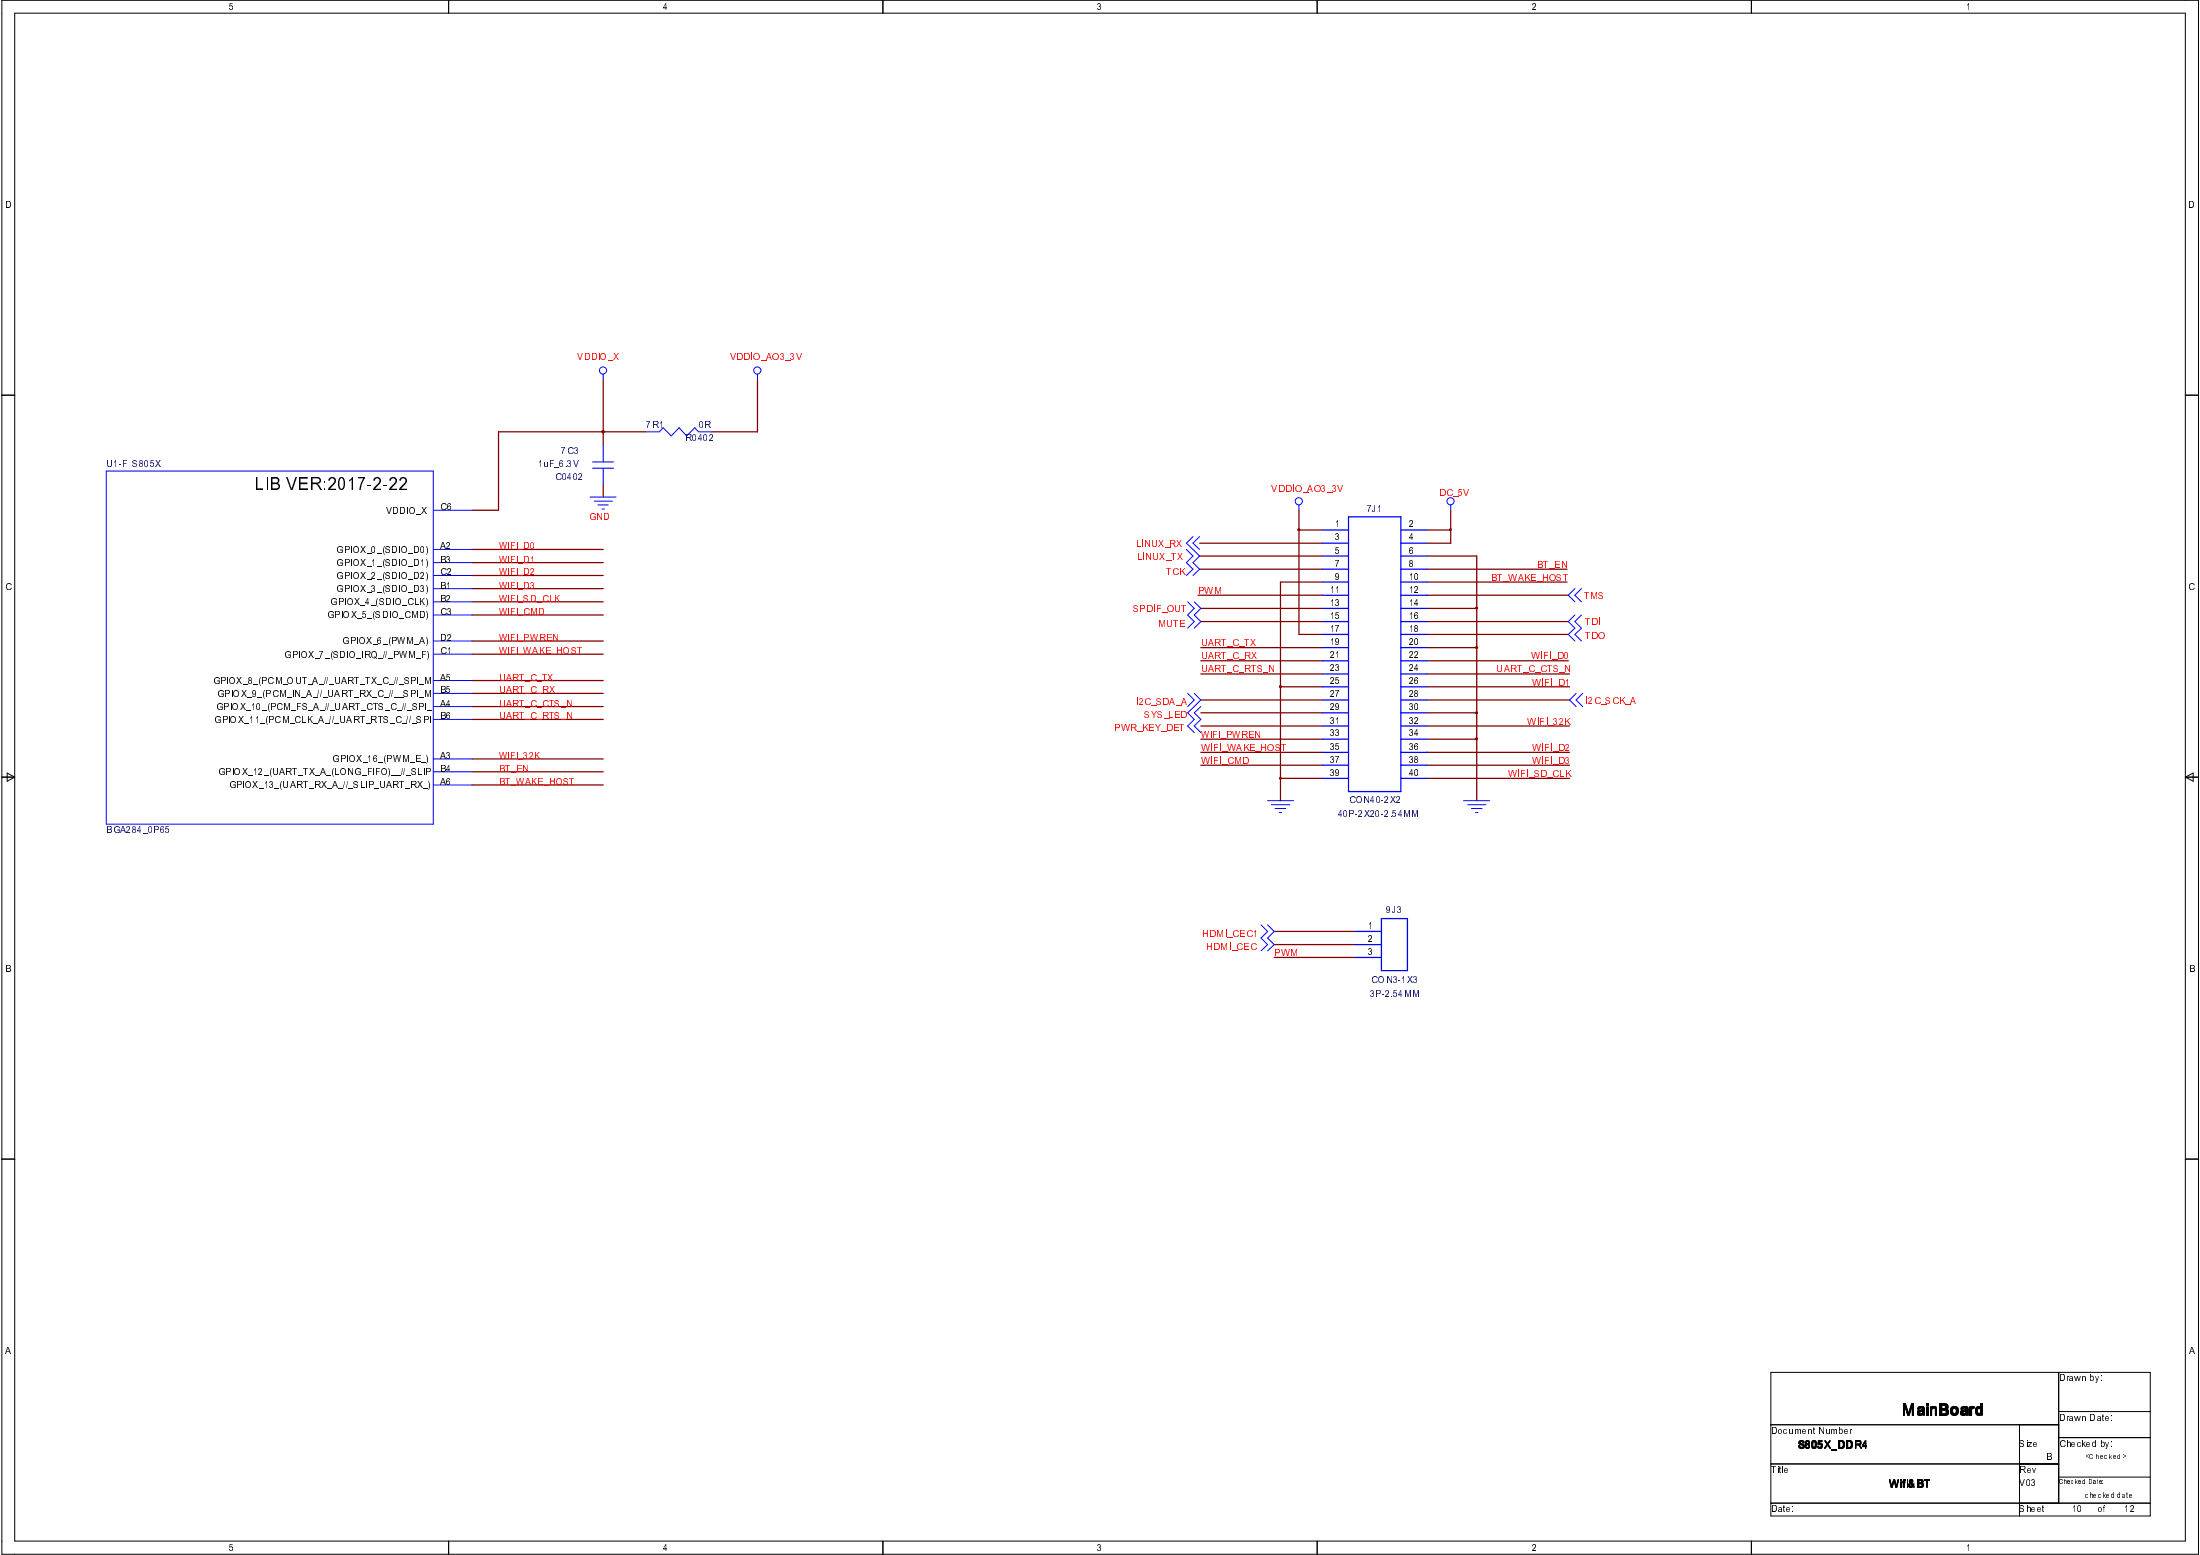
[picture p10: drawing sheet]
<svg xmlns="http://www.w3.org/2000/svg" width="297mm" height="210mm" viewBox="0 0 297 210" stroke-linecap="round" stroke-linejoin="round" font-family="sans-serif">
<g fill="none" stroke="#800000" stroke-width=".17">
<path d="M81.4 58.3h.1M81.4 51.2v8.8M87.2 58.3h-19.9v10.6h-3.5M102.3 51.2v7.1h-6.2M63.8 79.5h17.6M63.8 77.7h17.6M63.8 75.9h17.6M63.8 74.2h17.6M81.4 65.4v1.7M162 73.3h16.6M162 75.1h16.6M162 76.8h16.6"/>
<path d="M175.4 68.9v16.7h3.2M175.4 71.5h3.2M178.6 78.6h-5.7v29.5M192.7 71.5h3.2M192.7 78.6h18.9M192.7 75.1h6.7v33M192.7 76.8h18.9M195.9 68.9v4.4h-3.2M63.8 81.2h17.6M63.8 86.5h17.6M63.8 97.1h17.6M63.8 91.9h17.6"/>
<path d="M63.8 88.3h17.6M63.8 93.6h17.6M63.8 95.4h17.6M63.8 83h17.6M161.8 80.3h16.8M162.1 99.8h16.5M162.1 82.1h16.5M162.1 87.4h16.5M162.1 96.2h16.5M162.1 83.9h16.5M162.1 89.2h16.5M162.1 91h16.5"/>
<path d="M162.1 94.5h16.5M162.1 98h16.5M172.9 92.7h5.7M192.7 85.6h19M192.7 92.7h19.2M192.7 99.8h6.7M192.7 82.1h6.7M192.7 87.4h6.7M192.7 96.2h6.7M192.7 80.3h19M192.7 83.9h19M192.7 89.2h19"/>
<path d="M192.7 91h19.2M192.7 94.5h19.2M192.7 98h19.2M63.8 102.4h17.6M63.8 104.2h17.6M63.8 106h17.6M162.1 101.6h16.5M162.1 103.3h16.5M172.9 105.1h5.7M192.7 105.1h19.2M192.7 101.6h19.2M192.7 103.3h19.2"/>
<path d="M172 125.7h11M172 127.5h11M172 129.2h11"/>
</g>
<path d="M81.3 58.2h.2v.2h-.2z" fill-rule="evenodd" fill="#800000"/>
<path d="M81.3 58.2h.2v.2h-.2z" fill="none" stroke="#800000" stroke-width=".14"/>
<path d="M175.2 71.4h.3v.1l-.2 .1h-.1z" fill-rule="evenodd" fill="#800000"/>
<path d="M175.2 71.4h.3v.1l-.2 .1h-.1z" fill="none" stroke="#800000" stroke-width=".14"/>
<path d="M195.7 71.4h.2v.2h-.2z" fill-rule="evenodd" fill="#800000"/>
<path d="M195.7 71.4h.2v.2h-.2z" fill="none" stroke="#800000" stroke-width=".14"/>
<path d="M172.8 92.6h.2v.1l-.1 .1h-.1z" fill-rule="evenodd" fill="#800000"/>
<path d="M172.8 92.6h.2v.1l-.1 .1h-.1z" fill="none" stroke="#800000" stroke-width=".14"/>
<path d="M172.8 105h.2v.2h-.2z" fill-rule="evenodd" fill="#800000"/>
<path d="M172.8 105h.2v.2h-.2z" fill="none" stroke="#800000" stroke-width=".14"/>
<path d="M199.2 99.6h.3v.1l-.2 .2-.1-.1z" fill-rule="evenodd" fill="#800000"/>
<path d="M199.2 99.6h.3v.1l-.2 .2-.1-.1z" fill="none" stroke="#800000" stroke-width=".14"/>
<path d="M199.2 82h.3v.1l-.2 .1h-.1z" fill-rule="evenodd" fill="#800000"/>
<path d="M199.2 82h.3v.1l-.2 .1h-.1z" fill="none" stroke="#800000" stroke-width=".14"/>
<path d="M199.2 87.3h.3v.1l-.2 .1h-.1z" fill-rule="evenodd" fill="#800000"/>
<path d="M199.2 87.3h.3v.1l-.2 .1h-.1z" fill="none" stroke="#800000" stroke-width=".14"/>
<path d="M199.2 96.1h.3v.1l-.2 .2-.1-.1z" fill-rule="evenodd" fill="#800000"/>
<path d="M199.2 96.1h.3v.1l-.2 .2-.1-.1z" fill="none" stroke="#800000" stroke-width=".14"/>
<path d="M81.3 58.2h.2v.2h-.2z" fill-rule="evenodd" fill="#800000"/>
<path d="M81.3 58.2h.2v.2h-.2z" fill="none" stroke="#800000" stroke-width=".14"/>
<g fill="none" stroke="#00f" stroke-width=".14">
<path d="M81.4 50.5v.7M87.2 58.3h1.8l.5-.6 1.1 1.1 1.1-1.1 1 1.1 1.1-1.1 .5 .6h1.8M102.3 50.5v.7M14.3 63.6h44.2v47.7h-44.2zM58.5 74.2h5.3M58.5 75.9h5.3M58.5 77.7h5.3M58.5 79.5h5.3M58.5 68.9h5.3M79.7 67.1h3.5M80 62.4h2.8M80 63.2h2.8"/>
<path d="M80.2 67.6h2.5M80.7 68.2h1.4M81.3 68.7h.3M81.4 60v2.4M81.4 63.2v2.2M160.2 74.2l.9 .9-.9 .8 .9 .9-.9 .9M161.1 72.4l-.9 .9 1.8 1.8-.9 .8 .9 .9-.9 .9M162 72.4l-.9 .9 .9 .9M175.4 68.2v.7M195.9 68.2v.7M212.6 79.5l-.9 .8 .9 .9M213.5 79.5l-.9 .8 .9 .9"/>
<path d="M58.5 91.9h5.3M58.5 93.6h5.3M58.5 95.4h5.3M58.5 97.1h5.3M58.5 81.2h5.3M58.5 83h5.3M58.5 86.5h5.3M58.5 88.3h5.3M160.4 81.2l.8 .9-.8 .9 .8 .9-.8 .9M160.4 93.6l.8 .9-.8 .9M161.2 81.2l.9 .9-.9 .9 .9 .9-.9 .9M161.2 93.6l.9 .9-1.7 1.7 .8 .9-.8 .9 .8 .9"/>
<path d="M162.1 95.4l-.9 .8 .9 .9-.9 .9 .9 .9M212.6 83l-.9 .9 .9 .9-.9 .8 .9 .9M212.8 93.6l-.9 .9 .9 .9M213.5 83l-.9 .9 .9 .9-.9 .8 .9 .9M213.7 93.6l-.9 .9 .9 .9M58.5 104.2h5.3M58.5 106h5.3M58.5 102.4h5.3M171.2 108.1h3.5M171.7 108.6h2.5M172.2 109.1h1.4M172.7 109.7h.4"/>
<path d="M197.6 108.1h3.5M198.2 108.6h2.4M198.7 109.1h1.4M199.2 109.7h.4M170.3 124.8l.9 .9-.9 .9 .9 .9-.9 .9M171.2 124.8l.8 .9-.8 .9 .8 .9-.8 .9"/>
<circle cx="81.4" cy="50" r=".49"/>
<circle cx="102.3" cy="50" r=".49"/>
<circle cx="175.4" cy="67.7" r=".49"/>
<circle cx="195.9" cy="67.7" r=".49"/>
</g>
<g fill="none" stroke="#00f" stroke-width=".17">
<path d="M178.6 71.5h3.5M178.6 73.3h3.5M178.6 75.1h3.5M178.6 76.8h3.5M178.6 78.6h3.5M182.1 69.8h7v37h-7zM189.1 71.5h3.6M189.1 73.3h3.6M189.1 75.1h3.6M189.1 76.8h3.6M189.1 78.6h3.6M178.6 80.3h3.5"/>
<path d="M178.6 82.1h3.5M178.6 83.9h3.5M178.6 85.6h3.5M178.6 87.4h3.5M178.6 89.2h3.5M178.6 91h3.5M178.6 92.7h3.5M178.6 94.5h3.5M178.6 96.2h3.5M178.6 98h3.5M178.6 99.8h3.5M189.1 80.3h3.6"/>
<path d="M189.1 82.1h3.6M189.1 83.9h3.6M189.1 85.6h3.6M189.1 87.4h3.6M189.1 89.2h3.6M189.1 91h3.6M189.1 92.7h3.6M189.1 94.5h3.6M189.1 96.2h3.6M189.1 98h3.6M189.1 99.8h3.6M178.6 101.6h3.5"/>
<path d="M178.6 103.3h3.5M178.6 105.1h3.5M189.1 101.6h3.6M189.1 103.3h3.6M189.1 105.1h3.6M183 125.7h3.5M183 127.5h3.5M183 129.2h3.5M186.5 124h3.5v7h-3.5z"/>
</g>
<g fill="none" stroke="#000" stroke-width=".14">
<path d="M.3 0h296.5v209.8h-296.5zM2 1.8h293.1v206.2h-293.1zM60.6 0v1.8M119.2 0v1.8M177.8 0v1.8M236.5 0v1.8M.3 53.3h1.7M295.1 53.3h1.7M.3 104.9h1.7M1 104.4l1 .5-1 .6zM295.1 104.9h1.7M295.1 104.9l1-.5v1.1z"/>
<path d="M.3 156.5h1.7M295.1 156.5h1.7M239.1 185.3h51.2v19.3h-51.2zM239.1 197.6h38.9M239.1 192.3h38.9M272.7 192.3v12.3M278 185.3v17.6M278 194.1h12.3M278 190.5h12.3M278 199.4h12.3M60.6 208v1.8M119.2 208v1.8"/>
<path d="M177.8 208v1.8M236.5 208v1.8M239.1 202.9h51.2"/>
</g>
<text font-size="2.4" x="34.4" y="66.1">LIB VER:2017-2-22</text>
<text font-size="2.2" x="256.8" y="191.1">MainBoard</text>
<g font-size="1.5">
<text x="242.7" y="195.5">S805X_DDR4</text>
<text x="255" y="200.9">Wifi&amp;BT</text>
</g>
<g font-size="1.3">
<text x="30.9" y="1.4">5</text>
<text x="89.5" y="1.4">4</text>
<text x="148.2" y="1.4">3</text>
<text x="206.8" y="1.4">2</text>
<text x="265.4" y="1.4">1</text>
<text x=".7" y="28">D</text>
<text x="295.5" y="28">D</text>
<text x="52.1" y="69.3">VDDIO_X</text>
<text x="59.4" y="68.9">C6</text>
<text x="180.3" y="71.2">1</text>
<text x="190.2" y="71.2">2</text>
<text x="45.4" y="74.6">GPIOX_0_(SDIO_D0)</text>
<text x="45.4" y="76.4">GPIOX_1_(SDIO_D1)</text>
<text x="59.4" y="74.2">A2</text>
<text x="59.4" y="75.9">B3</text>
<text x="59.4" y="77.7">C2</text>
<text x="180.3" y="72.9">3</text>
<text x="180.3" y="74.7">5</text>
<text x="180.3" y="76.5">7</text>
<text x="190.2" y="72.9">4</text>
<text x="190.2" y="74.7">6</text>
<text x="190.2" y="76.5">8</text>
<text x=".7" y="79.6">C</text>
<text x="44.2" y="83.5">GPIOX_5_(SDIO_CMD)</text>
<text x="44.6" y="81.7">GPIOX_4_(SDIO_CLK)</text>
<text x="45.4" y="78.1">GPIOX_2_(SDIO_D2)</text>
<text x="45.4" y="79.9">GPIOX_3_(SDIO_D3)</text>
<text x="59.4" y="79.5">B1</text>
<text x="59.4" y="81.2">B2</text>
<text x="59.4" y="83">C3</text>
<text x="179.6" y="80">11</text>
<text x="179.6" y="81.7">13</text>
<text x="179.6" y="83.5">15</text>
<text x="180.3" y="78.2">9</text>
<text x="190.2" y="80">12</text>
<text x="190.2" y="81.7">14</text>
<text x="190.2" y="83.5">16</text>
<text x="190.2" y="78.2">10</text>
<text x="295.5" y="79.6">C</text>
<text x="38.4" y="88.8">GPIOX_7_(SDIO_IRQ_//_PWM_F)</text>
<text x="46.2" y="87">GPIOX_6_(PWM_A)</text>
<text x="59.4" y="86.5">D2</text>
<text x="59.4" y="88.3">C1</text>
<text x="179.6" y="85.3">17</text>
<text x="179.6" y="87.1">19</text>
<text x="179.6" y="88.8">21</text>
<text x="190.2" y="85.3">18</text>
<text x="190.2" y="87.1">20</text>
<text x="190.2" y="88.8">22</text>
<text x="28.7" y="92.3">GPIOX_8_(PCM_OUT_A_//_UART_TX_C_//_SPI_M</text>
<text x="29.2" y="95.8">GPIOX_10_(PCM_FS_A_//_UART_CTS_C_//_SPI_</text>
<text x="29.3" y="94.1">GPIOX_9_(PCM_IN_A_//_UART_RX_C_//__SPI_M</text>
<text x="59.4" y="91.9">A5</text>
<text x="59.4" y="93.6">B5</text>
<text x="59.4" y="95.4">A4</text>
<text x="179.6" y="90.6">23</text>
<text x="179.6" y="92.4">25</text>
<text x="179.6" y="94.1">27</text>
<text x="179.6" y="95.9">29</text>
<text x="190.2" y="90.6">24</text>
<text x="190.2" y="92.4">26</text>
<text x="190.2" y="94.1">28</text>
<text x="190.2" y="95.9">30</text>
<text x="28.9" y="97.6">GPIOX_11_(PCM_CLK_A_//_UART_RTS_C_//_SPI</text>
<text x="59.4" y="97.1">B6</text>
<text x="179.6" y="97.7">31</text>
<text x="179.6" y="99.4">33</text>
<text x="179.6" y="101.2">35</text>
<text x="190.2" y="97.7">32</text>
<text x="190.2" y="99.4">34</text>
<text x="190.2" y="101.2">36</text>
<text x="29.4" y="104.6">GPIOX_12_(UART_TX_A_(LONG_FIFO)__//_SLIP</text>
<text x="30.9" y="106.4">GPIOX_13_(UART_RX_A_//_SLIP_UART_RX_)</text>
<text x="44.9" y="102.9">GPIOX_16_(PWM_E_)</text>
<text x="59.4" y="104.2">B4</text>
<text x="59.4" y="106">A6</text>
<text x="59.4" y="102.4">A3</text>
<text x="179.6" y="103">37</text>
<text x="179.6" y="104.7">39</text>
<text x="190.2" y="103">38</text>
<text x="190.2" y="104.7">40</text>
<text x="184.7" y="125.4">1</text>
<text x=".7" y="131.1">B</text>
<text x="184.7" y="127.2">2</text>
<text x="184.7" y="128.9">3</text>
<text x="295.5" y="131.1">B</text>
<text x=".7" y="182.7">A</text>
<text x="295.5" y="182.7">A</text>
<text x="278" y="191.8">Drawn Date:</text>
<text x="278" y="186.5">Drawn by:</text>
<text x="239.1" y="193.5">Document Number</text>
<text x="272.7" y="195.3">Size</text>
<text x="276.2" y="197.1">B</text>
<text x="278" y="195.3">Checked by:</text>
<text x="239.1" y="198.8">Title</text>
<text x="272.7" y="200.6">V03</text>
<text x="272.7" y="198.8">Rev</text>
<text x="30.9" y="209.4">5</text>
<text x="89.5" y="209.4">4</text>
<text x="148.2" y="209.4">3</text>
<text x="206.8" y="209.4">2</text>
<text x="239.1" y="204.1">Date:</text>
<text x="265.4" y="209.4">1</text>
<text x="272.7" y="204.1">Sheet</text>
<text x="279.7" y="204.1">10</text>
<text x="283.2" y="204.1">of</text>
<text x="286.8" y="204.1">12</text>
</g>
<g font-size="1.3" fill="#f00">
<text x="77.9" y="48.6">VDDIO_X</text>
<text x="98.5" y="48.6">VDDIO_AO3_3V</text>
<text x="79.5" y="70.1">GND</text>
<text x="171.7" y="66.4">VDDIO_AO3_3V</text>
<text x="194.3" y="66.9">DC_5V</text>
<text x="67.3" y="77.7">WIFI_D2</text>
<text x="67.3" y="75.9">WIFI_D1</text>
<text x="67.3" y="74.2">WIFI_D0</text>
<text x="153.3" y="73.8">LINUX_RX</text>
<text x="153.5" y="75.6">LINUX_TX</text>
<text x="157.4" y="77.6">TCK</text>
<text x="207.5" y="76.7">BT_EN</text>
<text x="67.3" y="81.2">WIFI_SD_CLK</text>
<text x="67.3" y="79.5">WIFI_D3</text>
<text x="67.3" y="83">WIFI_CMD</text>
<text x="152.9" y="82.6">SPDIF_OUT</text>
<text x="161.8" y="80.2">PWM</text>
<text x="201.3" y="78.4">BT_WAKE_HOST</text>
<text x="213.9" y="80.9">TMS</text>
<text x="67.3" y="86.5">WIFI_PWREN</text>
<text x="67.3" y="88.3">WIFI_WAKE_HOST</text>
<text x="156.3" y="84.6">MUTE</text>
<text x="162.1" y="87.2">UART_C_TX</text>
<text x="162.1" y="89">UART_C_RX</text>
<text x="206.7" y="89">WIFI_D0</text>
<text x="214" y="84.4">TDI</text>
<text x="214" y="86.2">TDO</text>
<text x="67.3" y="91.9">UART_C_TX</text>
<text x="67.3" y="93.6">UART_C_RX</text>
<text x="67.3" y="95.4">UART_C_CTS_N</text>
<text x="153.3" y="95.2">I2C_SDA_A</text>
<text x="162.1" y="90.8">UART_C_RTS_N</text>
<text x="202.1" y="90.8">UART_C_CTS_N</text>
<text x="206.8" y="92.5">WIFI_D1</text>
<text x="214" y="95">I2C_SCK_A</text>
<text x="67.3" y="97.1">UART_C_RTS_N</text>
<text x="150.4" y="98.7">PWR_KEY_DET</text>
<text x="154.5" y="96.9">SYS_LED</text>
<text x="162.1" y="99.6">WIFI_PWREN</text>
<text x="162.1" y="101.4">WIFI_WAKE_HOST</text>
<text x="206.2" y="97.8">WIFI_32K</text>
<text x="206.8" y="101.4">WIFI_D2</text>
<text x="67.3" y="102.4">WIFI_32K</text>
<text x="67.3" y="104.2">BT_EN</text>
<text x="67.3" y="106">BT_WAKE_HOST</text>
<text x="162.1" y="103.1">WIFI_CMD</text>
<text x="203.6" y="104.9">WIFI_SD_CLK</text>
<text x="206.8" y="103.1">WIFI_D3</text>
<text x="162.3" y="126.4">HDMI_CEC1</text>
<text x="162.9" y="128.2">HDMI_CEC</text>
<text x="172" y="129.1">PWM</text>
</g>
<g font-size="1.3" fill="#000080">
<text x="87.2" y="57.7">7R1</text>
<text x="92.5" y="59.5">R0402</text>
<text x="94.3" y="57.7">0R</text>
<text x="14.3" y="63.1">U1-F S805X</text>
<text x="72.6" y="63.1">1uF_6.3V</text>
<text x="74.9" y="64.8">C0402</text>
<text x="75.8" y="61.3">7C3</text>
<text x="184.6" y="69">7J1</text>
<text x="14.3" y="112.5">BGA284_0P65</text>
<text x="180.6" y="110.2">40P-2X20-2.54MM</text>
<text x="182.1" y="108.5">CON40-2X2</text>
<text x="187.2" y="123.3">9J3</text>
<text x="185" y="134.6">3P-2.54MM</text>
<text x="185.1" y="132.7">CON3-1X3</text>
</g>
<g font-size="1.1">
<text x="281.5" y="196.9">&lt;Checked&gt;</text>
<text x="281.5" y="202.2">checked date</text>
</g>
<text font-size=".9" x="278" y="200.3">Checked Date:</text>
</svg>
